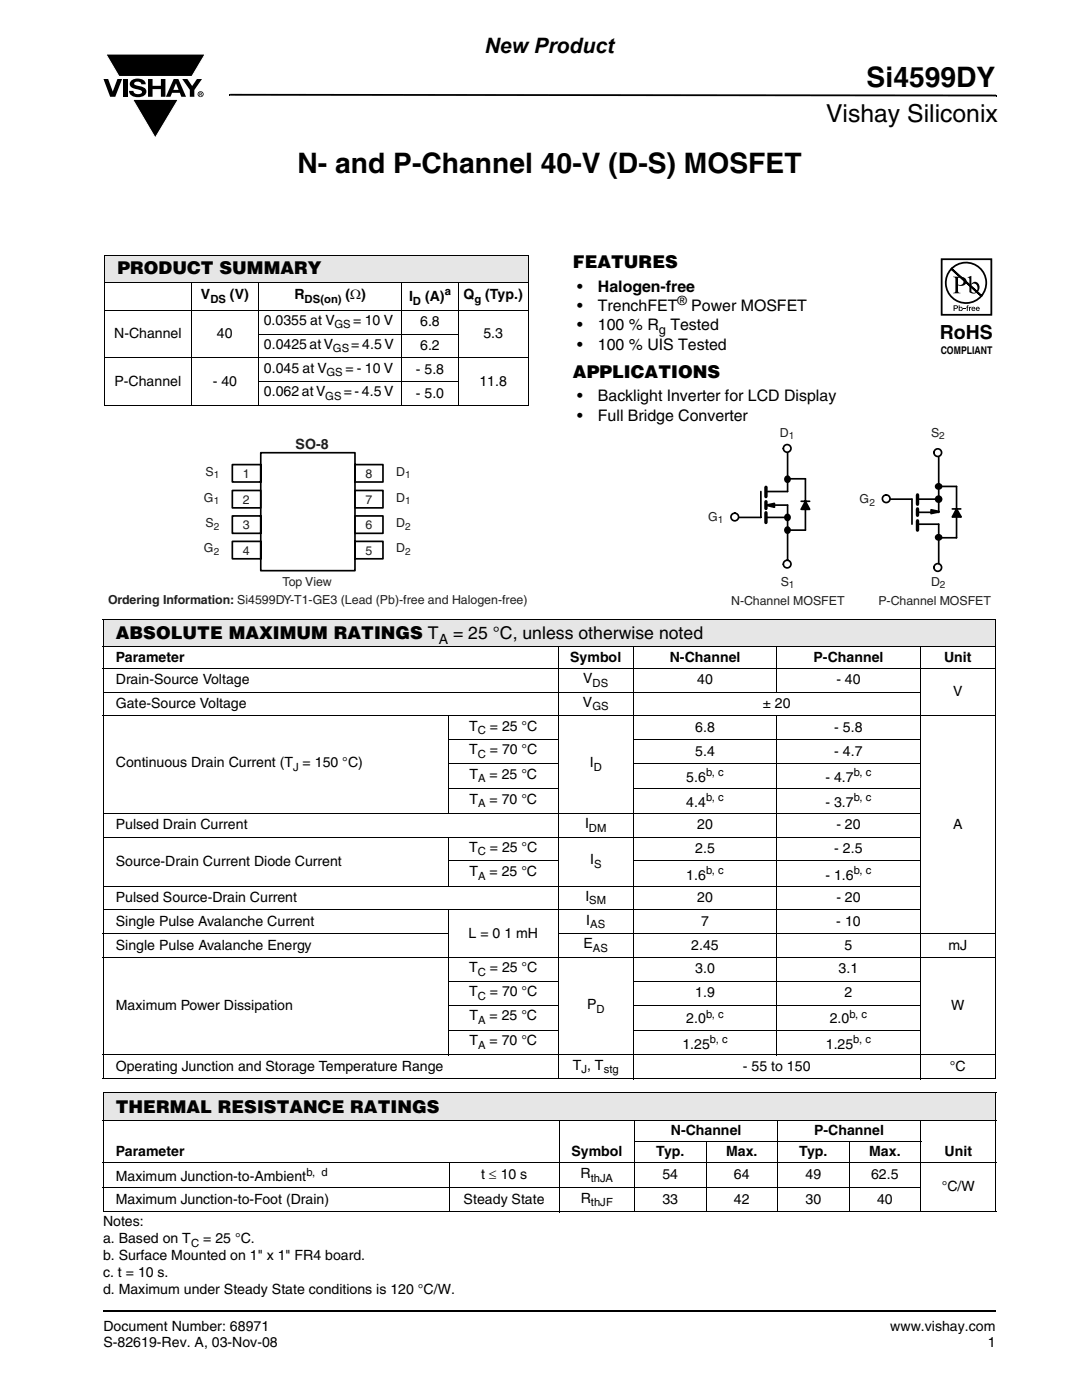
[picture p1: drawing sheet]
<svg xmlns="http://www.w3.org/2000/svg" width="216mm" height="279mm" viewBox="0 0 216 279" stroke-linecap="round" stroke-linejoin="round" font-family="sans-serif">
<g fill="#000">
<path d="M20.6 15.8h1l.9 2.5 .9-2.5h1l-1.4 3.5h-1zM21.1 10.8h19.8l-2.6 4.5h-14.6zM24.5 15.8h.9v3.5h-.9zM26.2 16.1a2.08 2.08 0 0 1 2.8 .3l.1 .4h-.9a.78 .78 0 0 0-.7-.5 .78 .78 0 0 0-.7 .4l.2 .3 1 .2a1.06 1.06 0 0 1 1.2 1 1.06 1.06 0 0 1-1.1 1.1 1.71 1.71 0 0 1-2.3-1.2h.8a.95 .95 0 0 0 .8 .7 .95 .95 0 0 0 .9-.4 1.3 1.3 0 0 0-1.2-.6 1.02 1.02 0 0 1-1-.6 1.02 1.02 0 0 1 .1-1.1zM29.5 15.8h.9v1.3h1.7v-1.3h.9v3.5h-.9v-1.5h-1.7v1.5h-.9zM26.5 19.8h9.1l-4.6 7.7zM36.4 15.8h1l.9 1.4 1-1.4h1l-1.5 2.2v1.3h-.9v-1.4zM45.7 18.7h.2v.4h-.2zM45.9 18.7l152.9 .2v.3l-152.9-.1zM198.8 18.9h.1v.3h-.1zM20.5 261.5h.1v.4h-.1z"/>
<path d="M35.1 16.6l-.5 1.3h1zM34.7 15.8h.9l1.5 3.5h-.9l-.3-.8h-1.6l-.3 .8h-.9z"/>
<path d="M39.9 18.6v.1h.2v-.1zM39.8 18.5h.4l.1 .2-.2 .1 .2 .3-.3-.3-.1 .3h-.1zM39.6 18.8a.45 .45 0 0 0 .9 0 .45 .45 0 0 0-.9 0zM39.4 18.8a.6 .6 0 0 1 1.2 0 .6 .6 0 0 1-1.2 0z"/>
</g>
<path d="M21.1 10.8h19.8l-2.6 4.5h-14.5zM26.5 19.8h9.1l-4.6 7.7z" fill="none" stroke="#fff" stroke-width=".2"/>
<path d="M20.6 261.7h178.2" fill="none" stroke="#000" stroke-width=".36"/>
<path d="M20.9 50.9h84.5v5.5h-84.5z" fill="#e6e6e6"/>
<g fill="none" stroke="#000" stroke-width=".2">
<path d="M20.8 50.9h84.7M20.8 56.4h84.7M20.9 51v29.8M38.1 56.3v24.7M51.6 56.3v24.7M80.2 56.3v24.7M91.4 56.3v24.7M105.4 51v29.8M20.8 61.9h84.7M20.8 71.4h84.7M51.5 66.7h40M51.5 76.2h40"/>
<path d="M20.8 80.9h84.7"/>
</g>
<path d="M21.5 87.1h83.8v35.2h-83.8z" fill="#fff"/>
<path d="M46.4 97.9h5.6v3.5h-5.6zM46.4 92.7h5.6v3.5h-5.6zM52 90.4h18.8v23.5h-18.8zM70.8 97.9h5.6v3.5h-5.6zM70.8 92.7h5.6v3.5h-5.6zM46.4 108h5.6v3.5h-5.6zM46.4 103h5.6v3.4h-5.6zM70.8 103h5.6v3.4h-5.6zM70.8 108h5.6v3.5h-5.6z" fill="none" stroke="#000" stroke-width=".34"/>
<path d="M141.3 85h56.4v36.2h-56.4z" fill="#fff"/>
<path d="M157.2 90.3v7.8h-4.4M152.8 103.3h4.4M152.9 100.8h4.3" fill="none" stroke="#000" stroke-width=".34"/>
<circle cx="157.1" cy="112.6" r=".76" fill="#fff"/>
<g fill="none" stroke="#000" stroke-width=".34">
<path d="M151.8 98.1v5.2h-4.5M157.2 95.6h3.5M152.9 100.8l1.6-.3v.7l-1.4-.3M157.2 100.8v11M157.2 105.8h3.5"/>
<circle cx="157.1" cy="112.6" r=".76"/>
</g>
<path d="M152.8 97.2v1.9M152.8 100.1v1.4M152.8 102.3v2" fill="none" stroke="#000" stroke-width=".68"/>
<path d="M152.9 100.8l1.6-.3v.7z" fill="#000"/>
<circle cx="146.6" cy="103.2" r=".76" fill="#fff"/>
<g fill="none" stroke="#000" stroke-width=".34">
<path d="M160.7 95.6v10.2M159.9 101.7l.8-1.7 .9 1.7h-1.7M159.9 100h1.7"/>
<circle cx="146.6" cy="103.2" r=".76"/>
</g>
<path d="M160.7 100l.9 1.7h-1.7z" fill="#000"/>
<circle cx="157.1" cy="89.5" r=".76" fill="#fff"/>
<g fill="none" stroke="#000" stroke-width=".34">
<path d="M183.1 99.6h4.2M187.3 91.2v11"/>
<circle cx="157.1" cy="89.5" r=".76"/>
</g>
<circle cx="187.1" cy="113.3" r=".76" fill="#fff"/>
<g fill="none" stroke="#000" stroke-width=".34">
<path d="M177.4 99.6h4.6v5M187.3 97.1h3.6v10.2h-3.6M183.1 102.2h4.2M183.1 104.6h4.2v7.9M190 103.2l.9-1.6 .9 1.6h-1.7M190 101.6h1.7"/>
<circle cx="187.1" cy="113.3" r=".76"/>
</g>
<path d="M183.1 98.8v1.8M183.1 101.6v1.2M183.1 103.9v1.9" fill="none" stroke="#000" stroke-width=".68"/>
<path d="M190.9 101.6l.9 1.6h-1.7z" fill="#000"/>
<circle cx="176.8" cy="99.5" r=".76" fill="#fff"/>
<circle cx="176.8" cy="99.5" r=".76" fill="none" stroke="#000" stroke-width=".34"/>
<circle cx="187.1" cy="90.3" r=".76" fill="#fff"/>
<g fill="none" stroke="#000" stroke-width=".34">
<path d="M156.9 95.1a.53 .53 0 0 1 .7 .2 .53 .53 0 0 1-.2 .7 .53 .53 0 0 1-.7-.1l-.1-.3zM156.9 102.7a.53 .53 0 0 1 .7 .3 .53 .53 0 0 1-.2 .7 .53 .53 0 0 1-.7-.1l-.1-.3zM156.9 105.3a.53 .53 0 0 1 .7 .2 .53 .53 0 0 1-.2 .7 .53 .53 0 0 1-.7-.1l-.1-.3zM187.4 102.1l-1.6-.4v.8l1.4-.3"/>
<circle cx="187.1" cy="90.3" r=".76"/>
<circle cx="187.3" cy="97.1" r=".55"/>
<circle cx="187.3" cy="99.6" r=".59"/>
<circle cx="187.3" cy="107.3" r=".55"/>
</g>
<g fill="#000">
<path d="M185.8 101.7l1.6 .4-1.6 .4z"/>
<path d="M156.9 95.1a.53 .53 0 0 1 .7 .2 .53 .53 0 0 1-.2 .7 .53 .53 0 0 1-.7-.1l-.1-.3z" fill-rule="evenodd"/>
<path d="M156.9 102.7a.53 .53 0 0 1 .7 .3 .53 .53 0 0 1-.2 .7 .53 .53 0 0 1-.7-.1l-.1-.3z" fill-rule="evenodd"/>
<path d="M156.9 105.3a.53 .53 0 0 1 .7 .2 .53 .53 0 0 1-.2 .7 .53 .53 0 0 1-.7-.1l-.1-.3z" fill-rule="evenodd"/>
<circle cx="187.3" cy="97.1" r=".55"/>
<circle cx="187.3" cy="99.6" r=".59"/>
<circle cx="187.3" cy="107.3" r=".55"/>
</g>
<path d="M20.6 123.6h178v5.5h-178z" fill="#e6e6e6"/>
<g fill="none" stroke="#000" stroke-width=".2">
<path d="M20.5 123.6h178.2M20.5 129.1h105.8M20.5 133.3h178.2M20.5 138.1h163.2M20.6 123.7v91.5M111.4 129v86.4M126.4 129v86.4M126.5 129.1h57M155 129v9.2M183.6 129v86.4M183.7 129.1h15M198.6 123.7v91.5"/>
<path d="M20.5 142.9h178.2M89.4 147.6h22.1M89.4 152.4h22.1M89.4 157.4h22.1M89.5 142.8v19.6M126.3 147.6h57.4M126.3 152.4h57.4M126.3 157.4h57.4M155 142.8v67.8M20.5 162.3h163.2M20.5 167.1h163.2M20.5 176.8h163.2"/>
<path d="M89.4 171.8h22.1M89.5 167v9.9M126.3 171.8h57.4M20.5 181.6h163.2M20.5 186.3h69.1M20.5 191.1h178.2M89.4 195.8h22.1M89.5 181.5v29.1M111.3 186.3h87.4M126.3 195.8h57.4M20.5 210.5h178.2M20.5 215.3h178.2"/>
<path d="M89.4 200.6h22.1M89.4 205.6h22.1M126.3 200.6h57.4M126.3 205.6h57.4"/>
</g>
<path d="M20.6 218.1h178.1v5.5h-178.1z" fill="#e6e6e6"/>
<g fill="none" stroke="#000" stroke-width=".2">
<path d="M20.5 218.1h178.3M20.6 218.2v23.5M198.7 218.2v23.5M20.5 223.6h106M20.5 232.1h178.3M20.5 237.1h163.3M89.6 232v9.9M111.6 223.5v18.4M126.5 227.9h57.3M126.6 223.5v18.4M126.7 223.6h56.9M140.9 227.8v14.1"/>
<path d="M155.2 223.5v18.4M169.4 227.8v14.1M183.7 223.5v18.4M183.8 223.6h15M20.5 241.8h178.3"/>
</g>
<g fill="#fff">
<path d="M183.8 51.2h14.5v22.5h-14.5z"/>
<path d="M187.5 51.6h10.6v19.5h-10.6z"/>
</g>
<path d="M187.9 51.7h9.9v11.1h-9.9zM189.8 53.7a4 4 0 0 1 5.6-.3 4 4 0 0 1 .5 5.6l-6-5.4 5.9 5.5a4 4 0 0 1-5.7 .4 4 4 0 0 1-.3-5.8z" fill="none" stroke="#000" stroke-width=".35"/>
<g fill="#000">
<path d="M192.2 61.5h.5v.2h-.5zM193 61l.3-.1-.2 .3h.2v.2h-.2v.7h-.2v-.7h-.1zM193.4 61.2h.1v.2l.3-.2v.2l-.2 .1-.1 .6h-.1z"/>
<path d="M191.2 55.5v1.3a.75 .75 0 0 0 1.1-.7 .75 .75 0 0 0-1.1-.6zM190.2 55.2a2.81 2.81 0 0 1 2.4 .4 .97 .97 0 0 1 0 1.2 .97 .97 0 0 1-1.2 .2l-.2-.1v1.1v.3l.5 .2h-1.5l.3-.1 .1-.4v-2.3v-.2z"/>
<path d="M193.8 56.8v1.4l.2 .1a.72 .72 0 0 0 .8 0 .72 .72 0 0 0 .2-.8 .72 .72 0 0 0-.3-.8 .72 .72 0 0 0-.9 .1zM193.1 55.4l.7-.3v1.6a.89 .89 0 0 1 1.1-.4 .89 .89 0 0 1 .6 1 1.23 1.23 0 0 1-.7 1.2 1.23 1.23 0 0 1-1.4-.2v-2.7z"/>
<path d="M190.5 61.1v.4l.4-.1v-.3zM190.3 60.9l.7 .1 .2 .3-.2 .3h-.5v.5h-.2z"/>
<path d="M191.4 61.6a.3 .3 0 0 0 .6 0 .3 .3 0 0 0-.6 0zM191.3 60.9h.2v.4a.38 .38 0 0 1 .5 .1 .38 .38 0 0 1 0 .5 .38 .38 0 0 1-.5 0l-.2 .2z"/>
<path d="M194.1 61.4l-.1 .2h.4l-.2-.2zM194 61.3h.5l.1 .4h-.6l.1 .2 .5-.1a.42 .42 0 0 1-.7 .2 .42 .42 0 0 1 .1-.7z"/>
<path d="M195 61.4l-.1 .2h.4l-.2-.2zM194.9 61.3h.4l.2 .4h-.6l.1 .2 .5-.1a.42 .42 0 0 1-.7 .2 .42 .42 0 0 1 .1-.7z"/>
</g>
<g font-size="5.6">
<text x="172.9" y="17.4">Si4599DY</text>
<text x="59.4" y="34.5">N- and P-Channel 40-V (D-S) MOSFET</text>
</g>
<text font-size="4.9" x="164.8" y="24.4">Vishay Siliconix</text>
<text font-size="4.2" x="96.7" y="10.5">New Product</text>
<text font-size="3.9" x="187.5" y="67.7">RoHS</text>
<g font-size="3.5">
<text x="114.3" y="53.5">FEATURES</text>
<text x="23.4" y="54.8">PRODUCT SUMMARY</text>
<text x="114.3" y="75.4">APPLICATIONS</text>
<text x="23.1" y="127.6">ABSOLUTE MAXIMUM RATINGS T</text>
<text x="90.4" y="127.6">= 25 °C, unless otherwise noted</text>
<text x="23.1" y="222.1">THERMAL RESISTANCE RATINGS</text>
</g>
<g font-size="3.2">
<text x="115.2" y="58.2">•</text>
<text x="119.3" y="58.2">Halogen-free</text>
<text x="115.2" y="62.1">•</text>
<text x="115.2" y="66">•</text>
<text x="119.3" y="62.1">TrenchFET</text>
<text x="119.3" y="66">100 % R</text>
<text x="133.8" y="66">Tested</text>
<text x="137.9" y="62.1">Power MOSFET</text>
<text x="115.2" y="69.8">•</text>
<text x="119.3" y="69.8">100 % UIS Tested</text>
<text x="115.2" y="80.1">•</text>
<text x="115.2" y="83.9">•</text>
<text x="119.3" y="80.1">Backlight Inverter for LCD Display</text>
<text x="119.3" y="83.9">Full Bridge Converter</text>
</g>
<g font-size="2.8">
<text x="40.1" y="59.7">V</text>
<text x="45.9" y="59.7">(V)</text>
<text x="58.7" y="59.7">R</text>
<text x="69" y="59.7">(Ω)</text>
<text x="92.5" y="59.7">Q</text>
<text x="96.8" y="59.7">(Typ.)</text>
<text x="52.6" y="64.9">0.0355 at V</text>
<text x="70.5" y="64.9">= 10 V</text>
<text x="81.6" y="60.1">I</text>
<text x="83.8" y="65.1">6.8</text>
<text x="84.8" y="60.1">(A)</text>
<text x="22.8" y="67.5">N-Channel</text>
<text x="43.3" y="67.5">40</text>
<text x="52.6" y="69.6">0.0425 at V</text>
<text x="70.1" y="69.6">= 4.5 V</text>
<text x="83.8" y="69.9">6.2</text>
<text x="96.5" y="67.5">5.3</text>
<text x="22.8" y="77">P-Channel</text>
<text x="42.5" y="77">- 40</text>
<text x="52.6" y="74.4">0.045 at V</text>
<text x="68.9" y="74.4">= - 10 V</text>
<text x="83" y="74.6">- 5.8</text>
<text x="95.7" y="77">11.8</text>
<text x="52.6" y="79.1">0.062 at V</text>
<text x="68.6" y="79.1">= - 4.5 V</text>
<text x="83" y="79.4">- 5.0</text>
<text x="87.5" y="128.4">A</text>
<text x="23.1" y="132.1">Parameter</text>
<text x="23.1" y="136.5">Drain-Source Voltage</text>
<text x="113.8" y="132.1">Symbol</text>
<text x="116.4" y="136.3">V</text>
<text x="133.6" y="132.1">N-Channel</text>
<text x="139.1" y="136.5">40</text>
<text x="162.3" y="132.1">P-Channel</text>
<text x="166.9" y="136.5">- 40</text>
<text x="188.4" y="132.1">Unit</text>
<text x="23.1" y="141.3">Gate-Source Voltage</text>
<text x="116.3" y="141.1">V</text>
<text x="152.2" y="141.3">± 20</text>
<text x="190.2" y="138.9">V</text>
<text x="93.6" y="145.8">T</text>
<text x="97.7" y="145.8">= 25 °C</text>
<text x="138.7" y="146">6.8</text>
<text x="166.5" y="146">- 5.8</text>
<text x="23.1" y="153.2">Continuous Drain Current (T = 150 °C)</text>
<text x="93.6" y="150.6">T</text>
<text x="93.7" y="155.4">T</text>
<text x="97.7" y="155.4">= 25 °C</text>
<text x="97.7" y="150.6">= 70 °C</text>
<text x="117.7" y="153.2">I</text>
<text x="138.7" y="150.8">5.4</text>
<text x="166.5" y="150.8">- 4.7</text>
<text x="93.7" y="160.4">T</text>
<text x="97.7" y="160.4">= 70 °C</text>
<text x="136.9" y="156.1">5.6</text>
<text x="136.9" y="161">4.4</text>
<text x="164.7" y="156.1">- 4.7</text>
<text x="164.7" y="161">- 3.7</text>
<text x="23.1" y="165.5">Pulsed Drain Current</text>
<text x="116.7" y="165.3">I</text>
<text x="139.1" y="165.5">20</text>
<text x="166.9" y="165.5">- 20</text>
<text x="190.2" y="165.4">A</text>
<text x="23.1" y="172.8">Source-Drain Current Diode Current</text>
<text x="93.6" y="170">T</text>
<text x="97.7" y="170">= 25 °C</text>
<text x="117.8" y="172.5">I</text>
<text x="138.7" y="170.3">2.5</text>
<text x="166.5" y="170.3">- 2.5</text>
<text x="93.7" y="174.9">T</text>
<text x="97.7" y="174.9">= 25 °C</text>
<text x="116.8" y="179.8">I</text>
<text x="136.9" y="175.5">1.6</text>
<text x="164.7" y="175.5">- 1.6</text>
<text x="23.1" y="180">Pulsed Source-Drain Current</text>
<text x="23.1" y="184.8">Single Pulse Avalanche Current</text>
<text x="117" y="184.5">I</text>
<text x="139.1" y="180">20</text>
<text x="139.9" y="184.8">7</text>
<text x="166.9" y="184.8">- 10</text>
<text x="166.9" y="180">- 20</text>
<text x="23.1" y="189.5">Single Pulse Avalanche Energy</text>
<text x="93.5" y="187.2">L = 0 1 mH</text>
<text x="116.4" y="189.3">E</text>
<text x="137.9" y="189.5">2.45</text>
<text x="168.5" y="189.5">5</text>
<text x="189.2" y="189.5">mJ</text>
<text x="93.6" y="194">T</text>
<text x="97.7" y="194">= 25 °C</text>
<text x="138.7" y="194.3">3.0</text>
<text x="167.3" y="194.3">3.1</text>
<text x="23.1" y="201.6">Maximum Power Dissipation</text>
<text x="93.6" y="198.8">T</text>
<text x="93.7" y="203.6">T</text>
<text x="97.7" y="203.6">= 25 °C</text>
<text x="97.7" y="198.8">= 70 °C</text>
<text x="117.1" y="201.4">P</text>
<text x="138.7" y="199">1.9</text>
<text x="168.5" y="199">2</text>
<text x="189.8" y="201.6">W</text>
<text x="93.7" y="208.6">T</text>
<text x="97.7" y="208.6">= 70 °C</text>
<text x="136.2" y="209.3">1.25</text>
<text x="136.9" y="204.3">2.0</text>
<text x="164.8" y="209.3">1.25</text>
<text x="165.6" y="204.3">2.0</text>
<text x="23.1" y="213.7">Operating Junction and Storage Temperature Range</text>
<text x="114.3" y="213.5">T , T</text>
<text x="148.3" y="213.7">- 55 to 150</text>
<text x="189.5" y="213.7">°C</text>
<text x="133.8" y="226.6">N-Channel</text>
<text x="162.5" y="226.6">P-Channel</text>
<text x="23.1" y="230.8">Parameter</text>
<text x="114" y="230.8">Symbol</text>
<text x="130.9" y="230.8">Typ.</text>
<text x="144.9" y="230.8">Max.</text>
<text x="159.5" y="230.8">Typ.</text>
<text x="173.4" y="230.8">Max.</text>
<text x="188.5" y="230.8">Unit</text>
<text x="23.1" y="235.8">Maximum Junction-to-Ambient</text>
<text x="96" y="235.4">t ≤ 10 s</text>
<text x="115.8" y="235.1">R</text>
<text x="132.2" y="235.4">54</text>
<text x="146.5" y="235.4">64</text>
<text x="160.7" y="235.4">49</text>
<text x="173.8" y="235.4">62.5</text>
<text x="187.9" y="237.8">°C/W</text>
<text x="20.6" y="244.8">Notes:</text>
<text x="23.1" y="240.3">Maximum Junction-to-Foot (Drain)</text>
<text x="92.5" y="240.3">Steady State</text>
<text x="115.9" y="240">R</text>
<text x="132.2" y="240.3">33</text>
<text x="146.5" y="240.3">42</text>
<text x="160.7" y="240.3">30</text>
<text x="175" y="240.3">40</text>
<text x="20.6" y="251.5">b. Surface Mounted on 1&quot; x 1&quot; FR4 board.</text>
<text x="20.6" y="248.1">a. Based on T</text>
<text x="40.6" y="248.1">= 25 °C.</text>
<text x="20.6" y="254.8">c. t = 10 s.</text>
<text x="20.6" y="258.2">d. Maximum under Steady State conditions is 120 °C/W.</text>
<text x="20.6" y="265.6">Document Number: 68971</text>
<text x="20.6" y="268.8">S-82619-Rev. A, 03-Nov-08</text>
<text x="177.7" y="265.6">www.vishay.com</text>
<text x="197.1" y="268.8">1</text>
</g>
<text font-size="2.8" fill="#231f20" x="59" y="89.5">SO-8</text>
<g font-size="2.5">
<text x="135.2" y="60.8">®</text>
<text x="131.5" y="66.7">g</text>
</g>
<g font-size="2.5" fill="#231f20">
<text x="155.6" y="87.1">D</text>
<text x="185.8" y="87.1">S</text>
<text x="41" y="94.9">S</text>
<text x="48.5" y="95.3">1</text>
<text x="72.9" y="95.3">8</text>
<text x="79" y="94.9">D</text>
<text x="40.7" y="100.1">G</text>
<text x="48.5" y="100.5">2</text>
<text x="72.9" y="100.5">7</text>
<text x="79" y="100.1">D</text>
<text x="171.5" y="100.4">G</text>
<text x="41" y="105.2">S</text>
<text x="48.5" y="105.6">3</text>
<text x="72.9" y="105.6">6</text>
<text x="79" y="105.2">D</text>
<text x="141.3" y="103.9">G</text>
<text x="40.7" y="110.2">G</text>
<text x="48.5" y="110.7">4</text>
<text x="72.9" y="110.7">5</text>
<text x="79" y="110.2">D</text>
<text x="56.3" y="117">Top View</text>
<text x="155.8" y="116.9">S</text>
<text x="185.8" y="116.9">D</text>
<text x="21.6" y="120.6">Ordering Information: Si4599DY-T1-GE3 (Lead (Pb)-free and Halogen-free)</text>
<text x="145.9" y="120.7">N-Channel MOSFET</text>
<text x="175.3" y="120.7">P-Channel MOSFET</text>
</g>
<g font-size="2.2">
<text x="88.7" y="59">a</text>
<text x="42" y="60.4">DS</text>
<text x="60.8" y="60.4">DS(on)</text>
<text x="66.7" y="65.6">GS</text>
<text x="82.4" y="60.8">D</text>
<text x="94.7" y="60.4">g</text>
<text x="66.4" y="70.3">GS</text>
<text x="65.1" y="75.1">GS</text>
<text x="64.9" y="79.8">GS</text>
<text x="118.3" y="137">DS</text>
<text x="118.2" y="141.8">GS</text>
<text x="95.3" y="146.5">C</text>
<text x="58.5" y="153.9">J</text>
<text x="95.3" y="151.3">C</text>
<text x="118.5" y="153.9">D</text>
<text x="140.9" y="154.9">b, c</text>
<text x="170.3" y="154.9">b, c</text>
<text x="95.4" y="156.1">A</text>
<text x="95.4" y="161.1">A</text>
<text x="140.9" y="159.9">b, c</text>
<text x="170.3" y="159.9">b, c</text>
<text x="117.5" y="166">DM</text>
<text x="95.3" y="170.7">C</text>
<text x="118.5" y="173.2">S</text>
<text x="95.4" y="175.6">A</text>
<text x="140.9" y="174.4">b, c</text>
<text x="170.3" y="174.4">b, c</text>
<text x="117.6" y="180.5">SM</text>
<text x="117.8" y="185.2">AS</text>
<text x="118.3" y="190">AS</text>
<text x="95.3" y="194.7">C</text>
<text x="95.3" y="199.5">C</text>
<text x="119" y="202.1">D</text>
<text x="140.9" y="203.1">b, c</text>
<text x="169.5" y="203.1">b, c</text>
<text x="95.4" y="204.3">A</text>
<text x="95.4" y="209.3">A</text>
<text x="141.7" y="208.1">b, c</text>
<text x="170.3" y="208.1">b, c</text>
<text x="116" y="214.2">J</text>
<text x="120.5" y="214.2">stg</text>
<text x="61.1" y="234.7">b, d</text>
<text x="117.9" y="235.9">thJA</text>
<text x="117.9" y="240.7">thJF</text>
<text x="38.1" y="248.8">C</text>
</g>
<text font-size="2.1" x="187.7" y="70.6">COMPLIANT</text>
<g font-size="2" fill="#231f20">
<text x="157.4" y="87.6">1</text>
<text x="187.4" y="87.6">2</text>
<text x="42.6" y="95.4">1</text>
<text x="80.8" y="95.4">1</text>
<text x="42.6" y="100.6">1</text>
<text x="80.8" y="100.6">1</text>
<text x="173.5" y="100.9">2</text>
<text x="42.6" y="105.7">2</text>
<text x="80.8" y="105.7">2</text>
<text x="143.2" y="104.4">1</text>
<text x="42.6" y="110.8">2</text>
<text x="80.8" y="110.8">2</text>
<text x="157.4" y="117.4">1</text>
<text x="187.6" y="117.4">2</text>
</g>
</svg>
